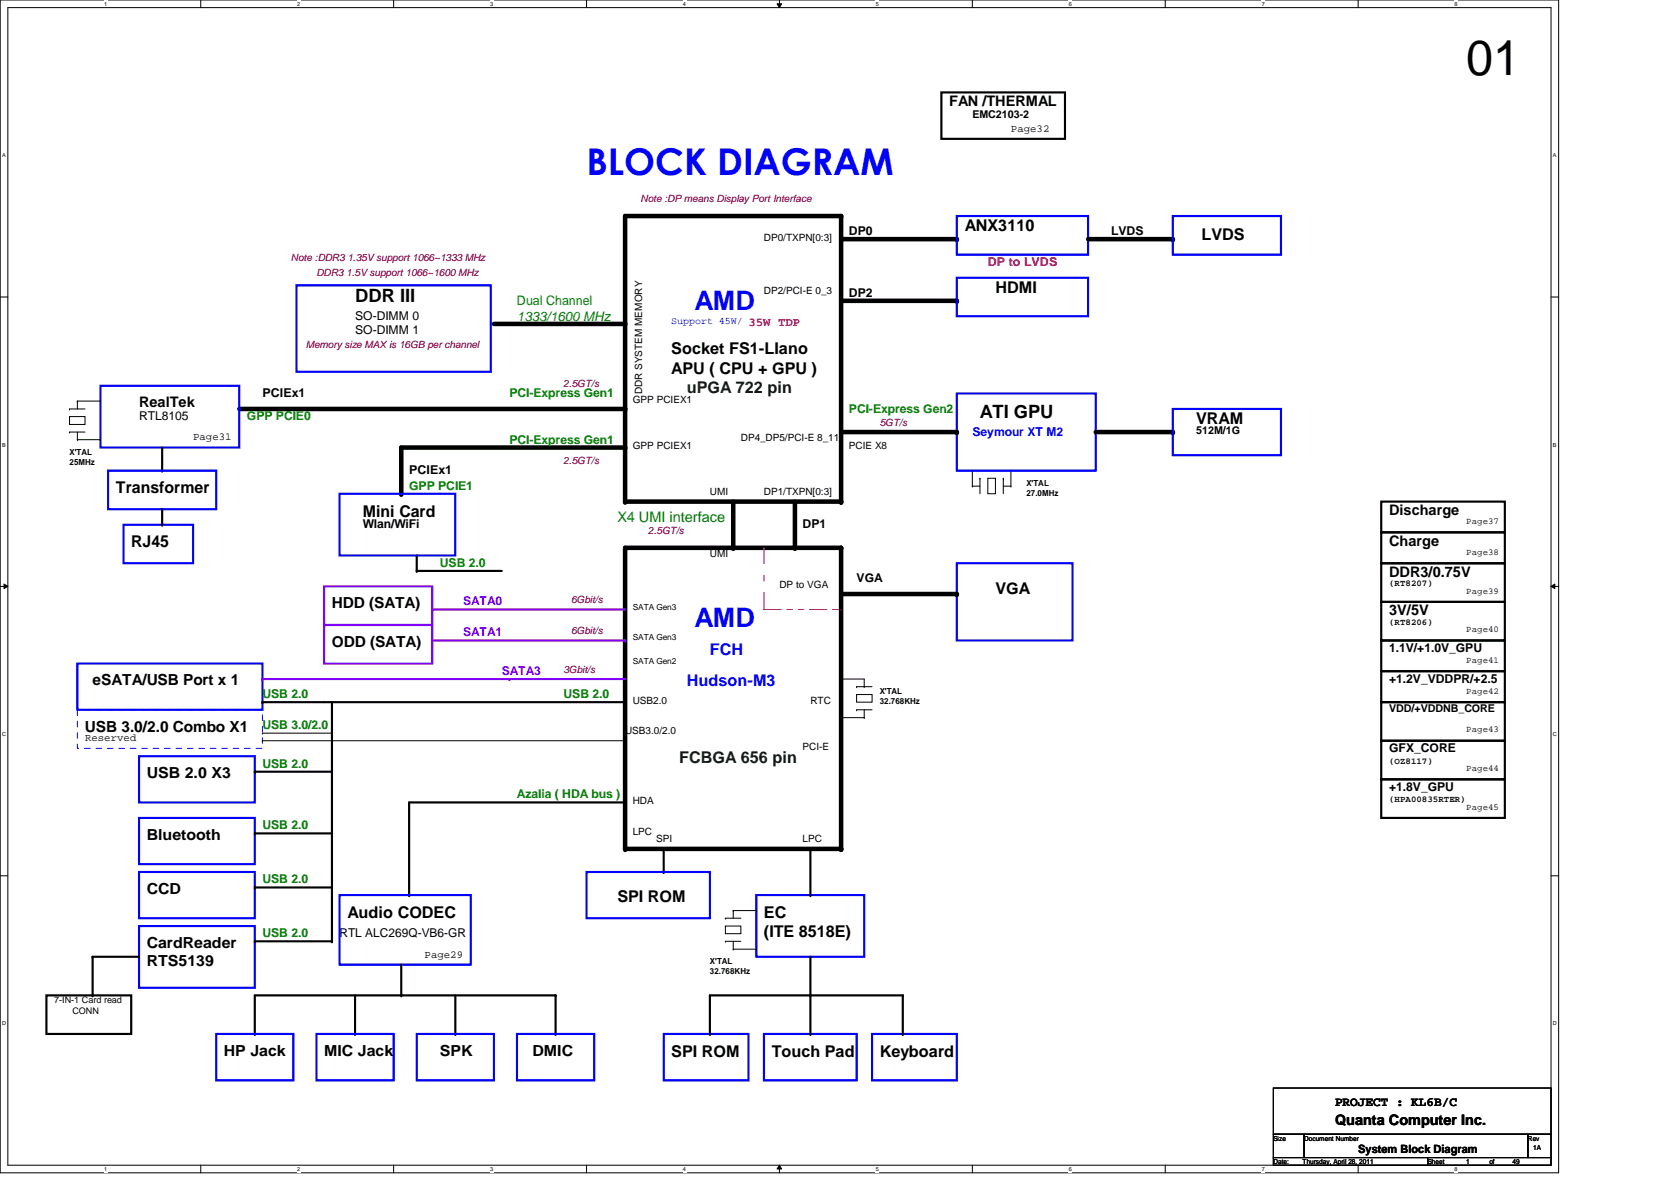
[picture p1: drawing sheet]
<svg xmlns="http://www.w3.org/2000/svg" width="297mm" height="210mm" viewBox="0 0 297 210" stroke-linecap="round" stroke-linejoin="round" font-family="sans-serif">
<path d="M0 0h277.1v208.4h-277.1zM1.4 1.4h274.3v205.7h-274.3z" fill="none" stroke="#000" stroke-width=".18"/>
<g fill="#fff">
<path d="M18.5 .1h.6v1.1h-.6z"/>
<path d="M18.5 207.2h.6v1.1h-.6z"/>
</g>
<path d="M35.7 0v1.4M35.7 207.1v1.3" fill="none" stroke="#000" stroke-width=".18"/>
<g fill="#fff">
<path d="M52.8 .1h.6v1.1h-.6z"/>
<path d="M52.8 207.2h.6v1.1h-.6z"/>
</g>
<path d="M70 0v1.4M70 207.1v1.3" fill="none" stroke="#000" stroke-width=".18"/>
<g fill="#fff">
<path d="M87.1 .1h.6v1.1h-.6z"/>
<path d="M87.1 207.2h.6v1.1h-.6z"/>
</g>
<path d="M104.3 0v1.4M104.3 207.1v1.3" fill="none" stroke="#000" stroke-width=".18"/>
<g fill="#fff">
<path d="M121.4 .1h.6v1.1h-.6z"/>
<path d="M121.4 207.2h.6v1.1h-.6z"/>
</g>
<path d="M138.1 .7h.8l-.3 .7zM138.6 0v1.4M138.6 207.1l.3 .7h-.8zM138.6 207.1v1.3" fill="none" stroke="#000" stroke-width=".18"/>
<path d="M138.1 .7h.8l-.3 .7zM138.6 207.1l.3 .7h-.8z" fill="#000"/>
<g fill="#fff">
<path d="M155.7 .1h.5v1.1h-.5z"/>
<path d="M155.7 207.2h.5v1.1h-.5z"/>
</g>
<path d="M172.8 0v1.4M172.8 207.1v1.3" fill="none" stroke="#000" stroke-width=".18"/>
<g fill="#fff">
<path d="M190 .1h.5v1.1h-.5z"/>
<path d="M190 207.2h.5v1.1h-.5z"/>
</g>
<path d="M207.1 0v1.4M207.1 207.1v1.3" fill="none" stroke="#000" stroke-width=".18"/>
<g fill="#fff">
<path d="M224.3 .1h.5v1.1h-.5z"/>
<path d="M224.3 207.2h.5v1.1h-.5z"/>
</g>
<path d="M241.4 0v1.4M241.4 207.1v1.3" fill="none" stroke="#000" stroke-width=".18"/>
<g fill="#fff">
<path d="M258.6 .1h.5v1.1h-.5z"/>
<path d="M258.6 207.2h.5v1.1h-.5z"/>
<path d="M.4 27.1h.6v1.1h-.6z"/>
<path d="M276.1 27.1h.6v1.1h-.6z"/>
<path d="M.4 78.5h.6v1.1h-.6z"/>
<path d="M276.1 78.5h.6v1.1h-.6z"/>
</g>
<path d="M0 52.8h1.4M275.7 52.8h1.4" fill="none" stroke="#000" stroke-width=".18"/>
<g fill="#fff">
<path d="M.4 129.9h.7v1.1h-.7z"/>
<path d="M276.1 129.9h.7v1.1h-.7z"/>
</g>
<path d="M0 104.2h1.4M.7 103.8l.7 .4-.7 .4zM275.7 104.2l.7-.4v.8zM275.7 104.2h1.4" fill="none" stroke="#000" stroke-width=".18"/>
<path d="M.7 103.8l.7 .4-.7 .4zM275.7 104.2l.7-.4v.8z" fill="#000"/>
<g fill="#fff">
<path d="M.4 181.4h.7v1.1h-.7z"/>
<path d="M276.1 181.4h.7v1.1h-.7z"/>
</g>
<path d="M0 155.7h1.4M275.7 155.7h1.4M226.4 193.4h49.3v8.2h-49.3zM226.4 201.6h5.4v4.1h-5.4zM226.4 205.7h27.4v1.4h-27.4zM231.8 201.6h39.8v4.1h-39.8zM253.8 205.7h21.9v1.4h-21.9zM271.6 201.6h4.1v4.1h-4.1z" fill="none" stroke="#000" stroke-width=".18"/>
<path d="M111.1 142.6h-38.4v16.5M63.1 176.9v6.9M71.3 171.4v5.5M80.9 176.9v6.9M144.1 170.1v13.7M45.3 183.8v-6.9h53.5v6.9M126.2 183.8v-6.9h34.3v6.9" fill="none" stroke="#000" stroke-width=".38"/>
<g fill="#000">
<circle cx="149.5" cy="38.4" r=".4"/>
<circle cx="111.1" cy="57.6" r=".4"/>
<circle cx="111.1" cy="89.2" r=".4"/>
<circle cx="130.3" cy="97.4" r=".4"/>
<circle cx="149.5" cy="89.2" r=".4"/>
<circle cx="149.5" cy="97.4" r=".4"/>
<circle cx="72.7" cy="159.1" r=".19"/>
<circle cx="111.1" cy="142.6" r=".19"/>
<circle cx="111.1" cy="150.9" r=".4"/>
<circle cx="149.5" cy="150.9" r=".4"/>
<circle cx="71.3" cy="176.9" r=".19"/>
<circle cx="98.8" cy="176.9" r=".19"/>
<circle cx="144.1" cy="176.9" r=".19"/>
<circle cx="160.5" cy="176.9" r=".19"/>
<circle cx="45.3" cy="183.8" r=".19"/>
<circle cx="63.1" cy="183.8" r=".19"/>
<circle cx="80.9" cy="183.8" r=".19"/>
<circle cx="98.8" cy="183.8" r=".19"/>
<circle cx="126.2" cy="183.8" r=".19"/>
<circle cx="144.1" cy="183.8" r=".19"/>
<circle cx="160.5" cy="183.8" r=".19"/>
</g>
<path d="M13.8 117.9h32.8v8.3h-32.8zM60.4 159.1h23.3v12.3h-23.3zM134.4 159.1h19.2v11h-19.2zM24.7 164.6h20.6v11h-20.6zM38.4 183.8h13.8v8.2h-13.8zM56.3 183.8h13.7v8.2h-13.7zM74.1 183.8h13.7v8.2h-13.7zM91.9 183.8h13.7v8.2h-13.7zM118 183.8h15.1v8.2h-15.1zM135.8 183.8h16.5v8.2h-16.5zM155 183.8h15.1v8.2h-15.1z" fill="none" stroke="#00f" stroke-width=".38"/>
<path d="M57.6 111.1h19.2v6.8h-19.2zM57.6 104.2h19.2v6.9h-19.2zM76.8 108.3h34.3" fill="none" stroke="#8000ff" stroke-width=".38"/>
<path d="M111.1 38.4h38.4v50.8h-38.4zM87.8 57.6h23.3M111.1 97.4h38.4v53.5h-38.4zM130.3 89.2v8.2" fill="none" stroke="#000" stroke-width=".8"/>
<circle cx="76.8" cy="108.3" r=".19" fill="#8000ff"/>
<path d="M57.6 124.8h53.5" fill="none" stroke="#000" stroke-width=".38"/>
<circle cx="111.1" cy="124.8" r=".19" fill="#000"/>
<path d="M76.8 113.8h34.3" fill="none" stroke="#8000ff" stroke-width=".38"/>
<circle cx="111.1" cy="113.8" r=".19" fill="#8000ff"/>
<path d="M52.7 50.7h34.5v15.4h-34.5zM17.9 68.6h24.6v10.9h-24.6zM19.2 83.7h19.2v6.8h-19.2zM22 93.3h12.3v6.8h-12.3zM24.7 155h20.6v8.2h-20.6z" fill="none" stroke="#00f" stroke-width=".38"/>
<path d="M28.8 79.5v4.2M28.8 90.5v2.8M46.6 124.8h11M45.3 157.7h13.7" fill="none" stroke="#000" stroke-width=".38"/>
<g fill="#000">
<circle cx="111.1" cy="72.7" r=".4"/>
<circle cx="28.8" cy="83.7" r=".19"/>
<circle cx="28.8" cy="93.3" r=".19"/>
<circle cx="46.6" cy="124.8" r=".19"/>
<circle cx="45.3" cy="157.7" r=".19"/>
</g>
<path d="M42.5 72.7h68.6" fill="none" stroke="#000" stroke-width=".8"/>
<path d="M46.6 120.7h43.9" fill="none" stroke="#8000ff" stroke-width=".38"/>
<circle cx="46.6" cy="120.7" r=".19" fill="#8000ff"/>
<path d="M90.5 120.7h20.6" fill="none" stroke="#8000ff" stroke-width=".38"/>
<circle cx="90.5" cy="120.7" r=".19" fill="#8000ff"/>
<g fill="none" stroke="#000" stroke-width=".38">
<path d="M167.3 16.4h22v8.3h-22zM74.1 98.7v2.8h15.1M245.5 89.2h22v5.4h-22zM245.5 94.6h22v5.5h-22zM245.5 100.1h22v6.9h-22zM245.5 107h22v6.8h-22zM245.5 113.8h22v5.5h-22zM245.5 119.3h22v5.5h-22zM45.3 137.2h13.7M59 124.8v42.5h-13.7M245.5 124.8h22v6.9h-22zM245.5 131.7h22v6.8h-22z"/>
<path d="M245.5 138.5h22v6.9h-22zM45.3 148.1h13.7M118 150.9v4.1M144.1 150.9v8.2M8.3 176.9h15v6.9h-15zM24.7 170.1h-8.2v6.8"/>
</g>
<g fill="#000">
<circle cx="170.1" cy="42.5" r=".4"/>
<circle cx="170.1" cy="53.5" r=".4"/>
<circle cx="208.5" cy="42.5" r=".4"/>
<circle cx="111.1" cy="79.5" r=".4"/>
<circle cx="170.1" cy="76.8" r=".4"/>
<circle cx="208.5" cy="76.8" r=".4"/>
<circle cx="71.3" cy="87.8" r=".4"/>
<circle cx="74.1" cy="98.7" r=".19"/>
<circle cx="141.3" cy="97.4" r=".4"/>
<circle cx="74.1" cy="101.5" r=".19"/>
<circle cx="170.1" cy="105.6" r=".4"/>
<circle cx="45.3" cy="137.2" r=".19"/>
<circle cx="45.3" cy="148.1" r=".19"/>
<circle cx="118" cy="155" r=".19"/>
<circle cx="144.1" cy="159.1" r=".19"/>
<circle cx="16.5" cy="170.1" r=".19"/>
<circle cx="16.5" cy="176.9" r=".19"/>
<circle cx="45.3" cy="167.3" r=".19"/>
<circle cx="59" cy="167.3" r=".19"/>
</g>
<path d="M13.8 126.2h32.8v6.8h-32.8z" fill="none" stroke="#00f" stroke-width=".18" stroke-dasharray="1 1 1 1 1 1 1 1"/>
<path d="M170.1 38.4h23.3v6.9h-23.3zM208.5 38.4h19.2v6.9h-19.2zM170.1 49.4h23.3v6.8h-23.3zM170.1 69.9h24.7v13.8h-24.7zM208.5 72.7h19.2v8.2h-19.2zM60.4 87.8h20.5v10.9h-20.5zM170.1 100.1h20.6v13.7h-20.6zM24.7 134.4h20.6v8.2h-20.6zM24.7 145.4h20.6v8.2h-20.6zM104.3 155h21.9v8.2h-21.9z" fill="none" stroke="#00f" stroke-width=".38"/>
<g fill="none" stroke="#000" stroke-width=".18">
<path d="M12.4 74h2.7v1.4h-2.7zM12.4 72.7h.1M12.4 76.8h.1M12.4 72.7h2.7M12.4 76.8h2.7M13.8 78.1h.1M13.8 71.3h.1M13.8 71.3v1.4M13.8 76.8v1.3M13.8 71.3h4.1M13.8 78.1h4.1M17.9 78.1h.1"/>
<path d="M172.8 86.4h.1M172.8 83.7h.1M172.8 86.4h1.4M172.8 83.7v2.7M174.2 85h.1M174.2 85v2.8M175.6 85h1.3v2.8h-1.3zM178.3 85h.1M178.3 86.4h1.4M178.3 85v2.8M179.7 83.7h.1M179.7 86.4h.1"/>
<path d="M179.7 83.7v2.7M46.6 130.3h.1M46.6 131.7h.1M46.6 130.3h12.4M46.6 131.7h64.5M149.5 120.7h.1M149.5 127.6h.1M149.5 120.7h4.1v1.3M149.5 127.6h4.1M152.3 123.4h2.7v1.4h-2.7zM152.3 122h.1M152.3 126.2h.1"/>
<path d="M152.3 122h2.7M152.3 126.2h2.7M153.6 127.6h.1M153.6 122h.1M153.6 126.2v1.4M128.9 164.6h2.8v1.3h-2.8zM128.9 167.3h.1M128.9 163.2h.1M128.9 167.3h2.8M128.9 163.2h2.8M130.3 161.8h.1M130.3 168.7h.1"/>
<path d="M130.3 168.7h4.1M130.3 161.8v1.4M130.3 167.3v1.4M130.3 161.8h4.1M134.4 168.7h.1M134.4 161.8h.1"/>
</g>
<path d="M149.5 42.5h20.6M149.5 53.5h20.6M193.4 42.5h15.1M111.1 79.5h-39.8v8.3M149.5 76.8h20.6M194.8 76.8h13.7M141.3 89.2v8.2M149.5 105.6h20.6" fill="none" stroke="#000" stroke-width=".8"/>
<path d="M135.8 108.3h13.7M149.5 108.3h.1" fill="none" stroke="#f00" stroke-width=".18" stroke-dasharray="3 1 1 1 1 1"/>
<path d="M135.8 97.4h.1M135.8 108.3v-10.9" fill="none" stroke="#f00" stroke-width=".18" stroke-dasharray="3 2 1 2"/>
<text font-size="8.8" x="260.6" y="13.3">01</text>
<text font-size="6.6" fill="#00f" x="104.3" y="31.2">BLOCK DIAGRAM</text>
<g font-size="4.8" fill="#00f">
<text x="123.5" y="55.2">AMD</text>
<text x="123.5" y="111.4">AMD</text>
</g>
<g font-size="3.3">
<text x="63.1" y="53.7">DDR III</text>
<text x="174.2" y="74.3">ATI GPU</text>
</g>
<g font-size="2.9">
<text x="171.5" y="41.1">ANX3110</text>
<text x="213.6" y="42.7">LVDS</text>
<text x="177" y="52">HDMI</text>
<text x="119.3" y="63">Socket FS1-LIano</text>
<text x="119.3" y="66.4">APU ( CPU + GPU )</text>
<text x="212.6" y="75.4">VRAM</text>
<text x="20.6" y="87.7">Transformer</text>
<text x="64.5" y="91.8">Mini Card</text>
<text x="23.3" y="97.3">RJ45</text>
<text x="177" y="105.5">VGA</text>
<text x="109.8" y="160.4">SPI ROM</text>
<text x="61.8" y="163.1">Audio CODEC</text>
<text x="135.8" y="163.1">EC</text>
<text x="135.8" y="166.5">(ITE 8518E)</text>
<text x="119.3" y="187.8">SPI ROM</text>
<text x="137.2" y="187.8">Touch Pad</text>
<text x="156.4" y="187.8">Keyboard</text>
</g>
<g font-size="2.9" fill="#004000">
<text x="122.1" y="69.8">uPGA 722 pin</text>
<text x="120.7" y="135.7">FCBGA 656 pin</text>
</g>
<g font-size="2.9" fill="#00f">
<text x="126.2" y="116.5">FCH</text>
<text x="122.1" y="122">Hudson-M3</text>
</g>
<g font-size="2.7">
<text x="59" y="108.1">HDD (SATA)</text>
<text x="59" y="115">ODD (SATA)</text>
<text x="16.5" y="121.8">eSATA/USB Port x 1</text>
<text x="15.1" y="130.1">USB 3.0/2.0 Combo X1</text>
<text x="26.1" y="138.3">USB 2.0 X3</text>
<text x="26.1" y="149.3">Bluetooth</text>
<text x="26.1" y="158.9">CCD</text>
<text x="26.1" y="168.5">CardReader</text>
<text x="26.1" y="171.7">RTS5139</text>
<text x="39.8" y="187.7">HP Jack</text>
<text x="57.6" y="187.7">MIC Jack</text>
<text x="78.2" y="187.7">SPK</text>
<text x="94.7" y="187.7">DMIC</text>
</g>
<g font-size="2.6">
<text x="168.7" y="18.8">FAN /THERMAL</text>
<text x="24.7" y="72.3">RealTek</text>
<text x="246.9" y="91.6">Discharge</text>
<text x="246.9" y="97">Charge</text>
<text x="246.9" y="102.5">DDR3/0.75V</text>
<text x="246.9" y="109.4">3V/5V</text>
<text x="237.3" y="199.9">Quanta Computer Inc.</text>
</g>
<text font-size="2.6" fill="#008000" x="109.8" y="92.8">X4 UMI interface</text>
<g font-size="2.3" fill="#008000">
<text x="91.9" y="57">1333/1600 MHz</text>
<text x="91.9" y="54.3">Dual Channel</text>
</g>
<text font-size="2.3" x="237.3" y="196.6">PROJECT : KL6B/C</text>
<g font-size="2.2">
<text x="150.9" y="41.8">DP0</text>
<text x="197.5" y="41.8">LVDS</text>
<text x="150.9" y="52.7">DP2</text>
<text x="63.1" y="56.9">SO-DIMM 0</text>
<text x="63.1" y="59.4">SO-DIMM 1</text>
<text x="46.6" y="70.6">PCIEx1</text>
<text x="24.7" y="74.7">RTL8105</text>
<text x="72.7" y="84.3">PCIEx1</text>
<text x="64.5" y="93.9">Wlan/WiFi</text>
<text x="142.7" y="93.9">DP1</text>
<text x="152.3" y="103.5">VGA</text>
<text x="246.9" y="115.9">1.1V/+1.0V_GPU</text>
<text x="246.9" y="121.3">+1.2V_VDDPR/+2.5</text>
<text x="246.9" y="133.7">GFX_CORE</text>
<text x="246.9" y="140.5">+1.8V_GPU</text>
<text x="60.4" y="166.6">RTL ALC269Q-VB6-GR</text>
</g>
<g font-size="2.2" fill="#f00">
<text x="175.6" y="47.3">DP to LVDS</text>
<text x="133.1" y="58">35W TDP</text>
</g>
<g font-size="2.2" fill="#008000">
<text x="90.5" y="70.6">PCI-Express Gen1</text>
<text x="43.9" y="74.7">GPP PCIE0</text>
<text x="150.9" y="73.3">PCI-Express Gen2</text>
<text x="90.5" y="78.8">PCI-Express Gen1</text>
<text x="72.7" y="87">GPP PCIE1</text>
<text x="78.2" y="100.8">USB 2.0</text>
<text x="46.6" y="124.1">USB 2.0</text>
<text x="100.2" y="124.1">USB 2.0</text>
<text x="46.6" y="129.6">USB 3.0/2.0</text>
<text x="46.6" y="136.4">USB 2.0</text>
<text x="91.9" y="141.9">Azalia ( HDA bus )</text>
<text x="46.6" y="147.4">USB 2.0</text>
<text x="46.6" y="157">USB 2.0</text>
<text x="46.6" y="166.6">USB 2.0</text>
</g>
<text font-size="2.2" fill="#00f" x="172.8" y="77.5">Seymour XT M2</text>
<g font-size="2.2" fill="#8000ff">
<text x="82.3" y="107.6">SATA0</text>
<text x="82.3" y="113.1">SATA1</text>
<text x="89.2" y="120">SATA3</text>
</g>
<text font-size="2" x="241.4" y="204.9">System Block Diagram</text>
<g font-size="1.9">
<text x="172.8" y="21">EMC2103-2</text>
<text x="179.7" y="23.4">Page32</text>
<text x="212.6" y="77.2">512M/1G</text>
<text x="34.3" y="78.3">Page31</text>
<text x="15.1" y="131.8">Reserved</text>
<text x="246.9" y="126.6">VDD/+VDDNB_CORE</text>
<text x="75.5" y="170.2">Page29</text>
</g>
<g font-size="1.8" fill="#800000">
<text x="113.9" y="35.9">Note :DP means Display Port Interface</text>
<text x="51.7" y="46.3">Note :DDR3 1.35V support 1066~1333 MHz</text>
<text x="56.3" y="49.1">DDR3 1.5V support 1066~1600 MHz</text>
<text x="54.4" y="61.8">Memory size MAX is 16GB per channel</text>
<text x="100.2" y="68.8">2.5GT/s</text>
<text x="156.4" y="75.6">5GT/s</text>
<text x="100.2" y="82.5">2.5GT/s</text>
<text x="115.2" y="94.9">2.5GT/s</text>
<text x="101.5" y="107.2">6Gbit/s</text>
<text x="101.5" y="112.7">6Gbit/s</text>
<text x="100.2" y="119.5">3Gbit/s</text>
</g>
<g font-size="1.8">
<text x="135.8" y="42.8">DP0/TXPN[0:3]</text>
<text x="135.8" y="52.3">DP2/PCI-E 0_3</text>
<text x="112.5" y="71.5">GPP PCIEX1</text>
<text x="114.1" y="70.1" transform="rotate(-90 114.1 70.1)">DDR SYSTEM MEMORY</text>
<text x="112.5" y="79.8">GPP PCIEX1</text>
<text x="131.7" y="78.4">DP4_DP5/PCI-E 8_11</text>
<text x="150.9" y="79.8">PCIE X8</text>
<text x="126.2" y="88">UMI</text>
<text x="135.8" y="88">DP1/TXPN[0:3]</text>
<text x="126.2" y="99">UMI</text>
<text x="138.6" y="104.5">DP to VGA</text>
<text x="112.5" y="125.1">USB2.0</text>
<text x="144.1" y="125.1">RTC</text>
<text x="111.1" y="130.5">USB3.0/2.0</text>
<text x="142.7" y="133.3">PCI-E</text>
<text x="112.5" y="142.9">HDA</text>
<text x="112.5" y="148.3">LPC</text>
<text x="116.6" y="149.7">SPI</text>
<text x="142.7" y="149.7">LPC</text>
</g>
<text font-size="1.8" fill="#00f" x="119.3" y="57.6">Support 45W/</text>
<g font-size="1.6">
<text x="260.6" y="93.1">Page37</text>
<text x="260.6" y="98.6">Page38</text>
<text x="246.9" y="104.2">(RT8207)</text>
<text x="260.6" y="105.5">Page39</text>
<text x="246.9" y="111.1">(RT8206)</text>
<text x="260.6" y="112.4">Page40</text>
<text x="260.6" y="117.9">Page41</text>
<text x="260.6" y="123.3">Page42</text>
<text x="260.6" y="130.2">Page43</text>
<text x="246.9" y="135.8">(OZ8117)</text>
<text x="260.6" y="137">Page44</text>
<text x="246.9" y="142.6">(HPA00835RTER)</text>
<text x="260.6" y="143.9">Page45</text>
<text x="9.6" y="178.4">7-IN-1 Card read</text>
<text x="12.9" y="180.2">CONN</text>
</g>
<g font-size="1.5">
<text x="12.4" y="80.9">X'TAL</text>
<text x="12.4" y="82.7">25MHz</text>
<text x="182.5" y="86.4">X'TAL</text>
<text x="182.5" y="88.1">27.0MHz</text>
<text x="112.5" y="108.3">SATA Gen3</text>
<text x="112.5" y="113.8">SATA Gen3</text>
<text x="112.5" y="117.9">SATA Gen2</text>
<text x="156.4" y="123.4">X'TAL</text>
<text x="156.4" y="125.2">32.768KHz</text>
<text x="126.2" y="171.4">X'TAL</text>
<text x="126.2" y="173.2">32.768KHz</text>
</g>
<g font-size="1.2">
<text x="226.4" y="202.7">Size</text>
<text x="231.8" y="202.7">Document Number</text>
<text x="271.6" y="202.7">Rev</text>
<text x="226.4" y="206.9">Date:</text>
<text x="231.6" y="206.9">Thursday, April 28, 2011</text>
<text x="253.8" y="206.9">Sheet</text>
<text x="260.6" y="206.9">1</text>
<text x="264.7" y="206.9">of</text>
<text x="268.9" y="206.9">49</text>
<text x="272.5" y="204.4">1A</text>
</g>
<g font-size="1">
<text x="18.5" y="1">1</text>
<text x="52.8" y="1">2</text>
<text x="87.1" y="1">3</text>
<text x="121.4" y="1">4</text>
<text x="155.7" y="1">5</text>
<text x="190" y="1">6</text>
<text x="224.3" y="1">7</text>
<text x="258.6" y="1">8</text>
<text x=".4" y="27.9">A</text>
<text x="276.1" y="27.9">A</text>
<text x=".4" y="79.4">B</text>
<text x="276.1" y="79.4">B</text>
<text x=".4" y="130.8">C</text>
<text x="276.1" y="130.8">C</text>
<text x=".4" y="182.2">D</text>
<text x="276.1" y="182.2">D</text>
<text x="18.5" y="208.1">1</text>
<text x="52.8" y="208.1">2</text>
<text x="87.1" y="208.1">3</text>
<text x="121.4" y="208.1">4</text>
<text x="155.7" y="208.1">5</text>
<text x="190" y="208.1">6</text>
<text x="224.3" y="208.1">7</text>
<text x="258.6" y="208.1">8</text>
</g>
</svg>
